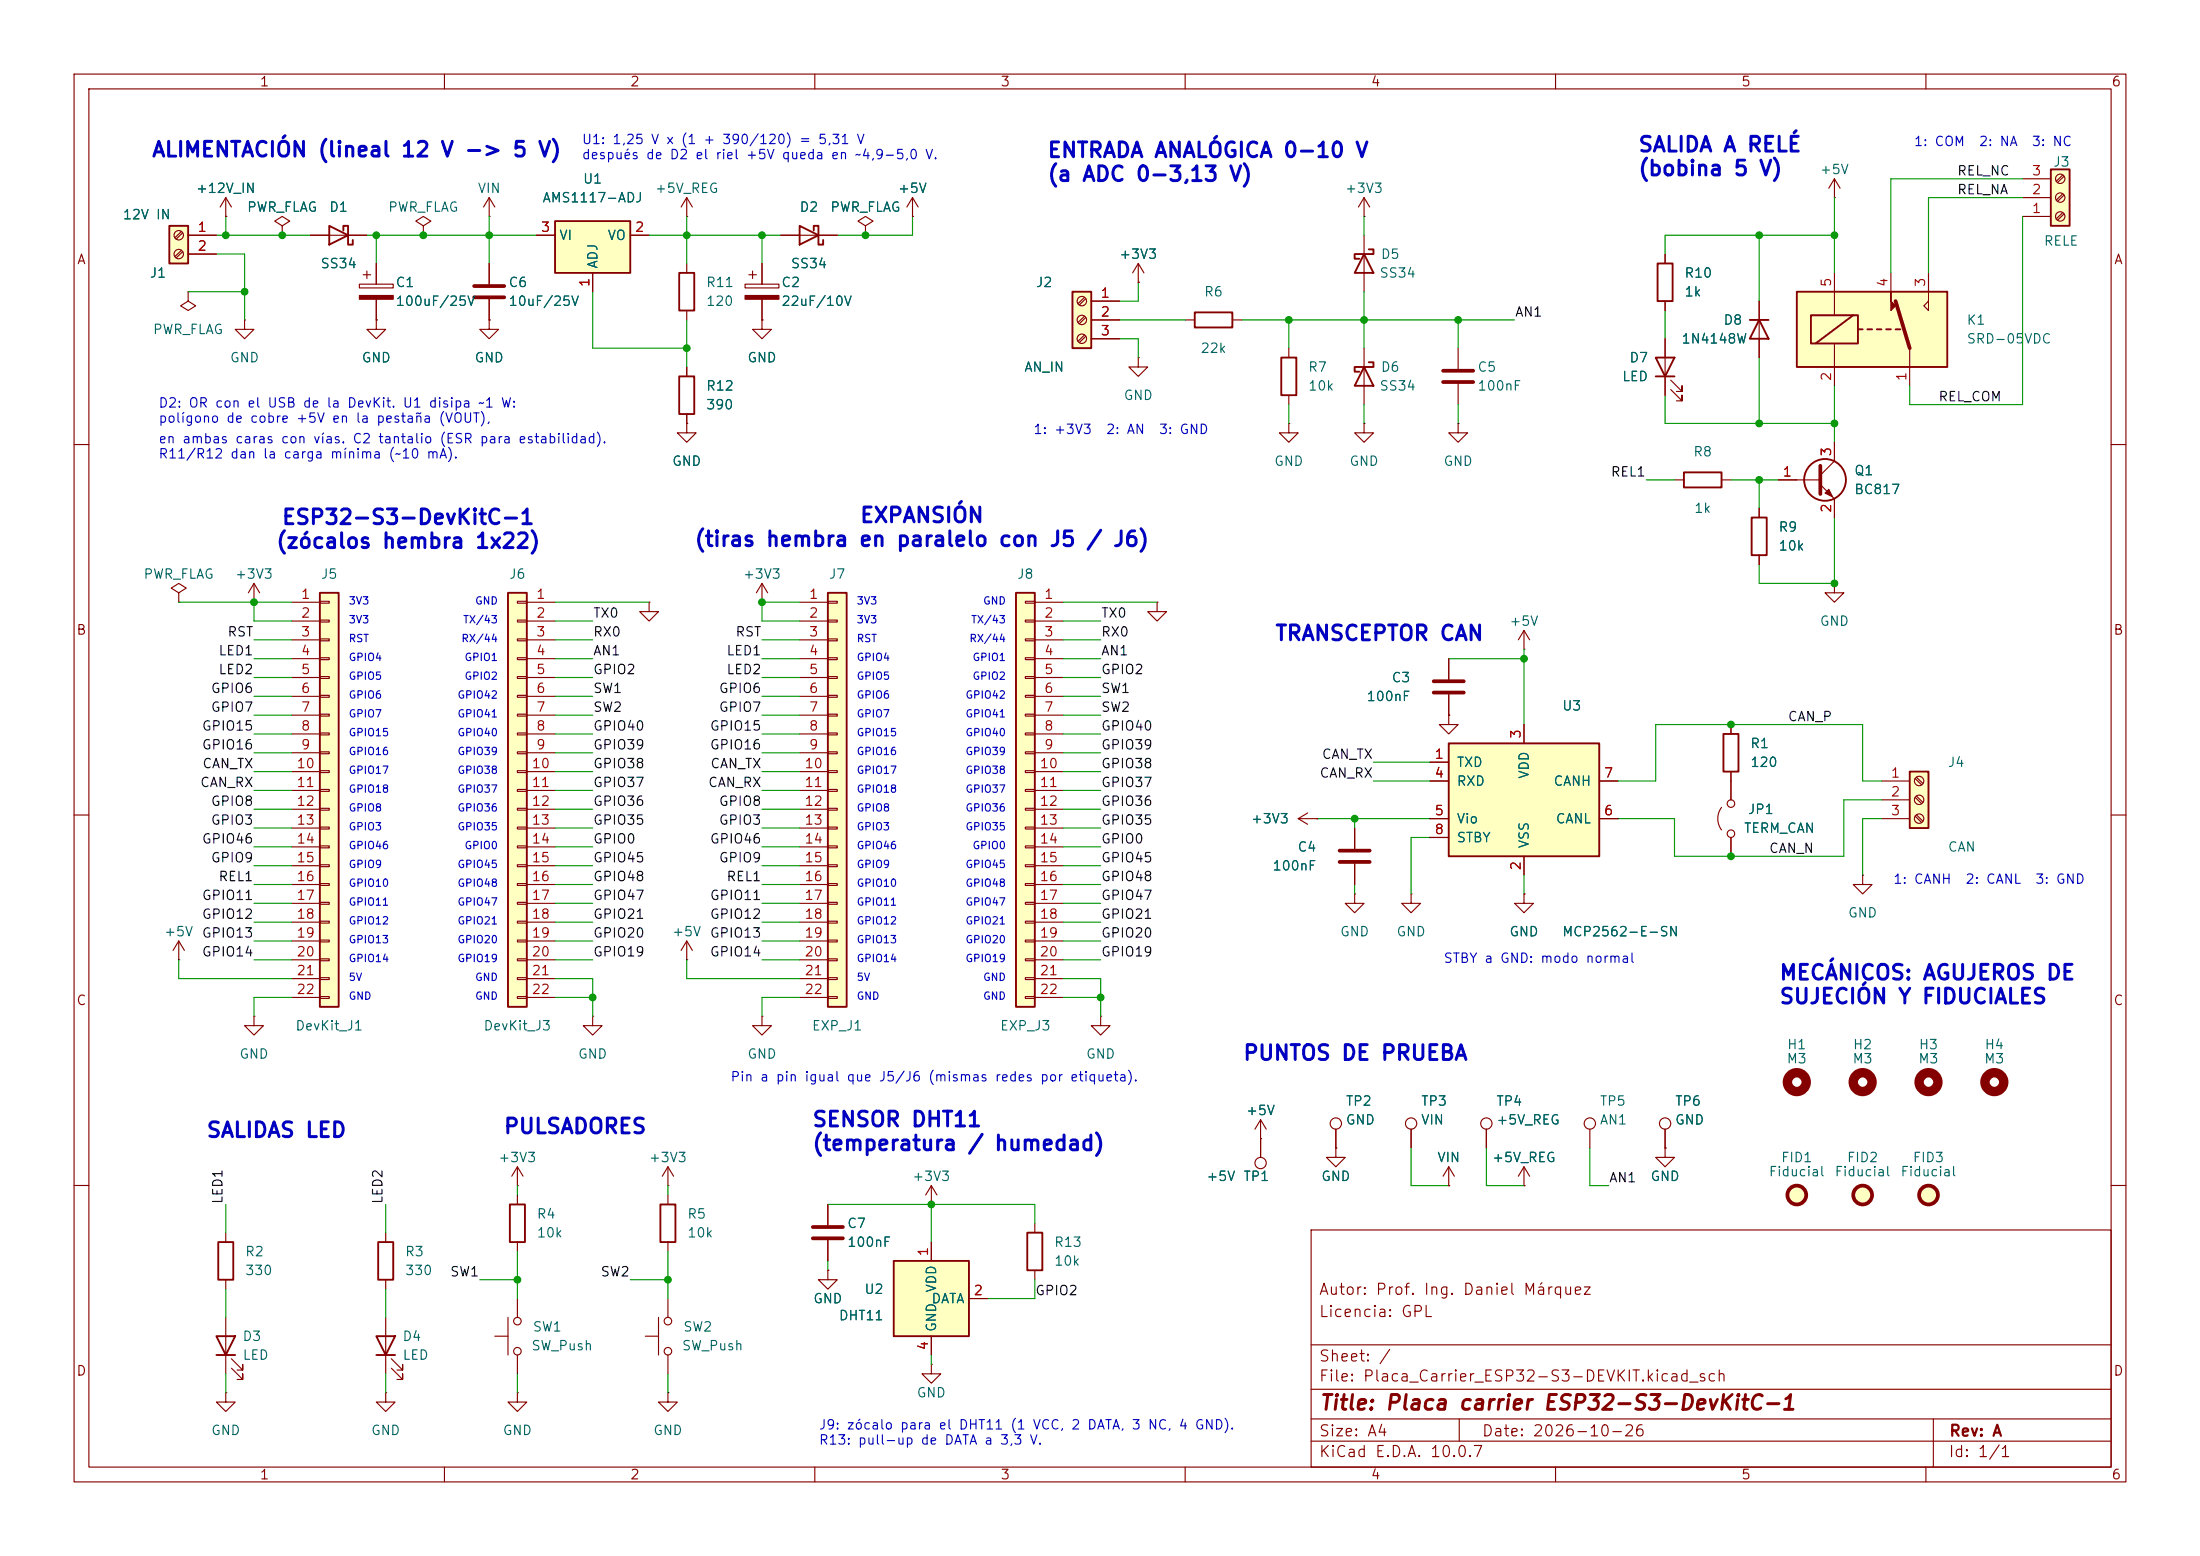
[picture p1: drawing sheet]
<svg xmlns="http://www.w3.org/2000/svg" width="297mm" height="210mm" viewBox="0 0 297 210" stroke-linecap="round" stroke-linejoin="round" font-family="sans-serif">
<g fill="none" stroke="#840000" stroke-width=".15">
<path d="M10 10h277v190h-277zM12 12h273v186h-273zM60 10v2M110 10v2M160 10v2M210 10v2M260 10v2M92.7 29.2h.1M92.7 26.7l-.8 1.2M92.7 26.7l.8 1.2M92.7 26.7v2.5M92.7 35.6v1.2"/>
<path d="M100.6 38.4h4.6v.5h-4.6zM101.1 37.1h1M101.6 36.6v1M102.9 35.6v2.8M105.4 31.8h7.6M116.8 30.5l1.1-.7-1.1-.6-1 .6 1 .7v1.3M116.8 31.8h.1M123.2 29.2h.1M123.2 26.7l-.8 1.2M123.2 26.7l.8 1.2M123.2 26.7v2.5M184.1 31.8v7.6"/>
<path d="M92.7 57.2v1.2h1.3l-1.3 1.3-1.3-1.3h1.3M92.7 57.2h.1M92.7 41.9v1.3M92.7 49.5v1.3M92.7 55.9v1.3M102.9 43.2v1.3h1.2l-1.2 1.2-1.3-1.2h1.3M102.9 43.2h.1M102.9 40.4v2.8M160 43.2h1.3M166.4 43.2h1.2M174 57.2v1.2h1.3l-1.3 1.3-1.3-1.3h1.3M174 57.2h.1"/>
<path d="M174 47v1.3M174 53.3v1.3M184.1 57.2v1.2h1.3l-1.3 1.3-1.2-1.3h1.2M184.1 57.2h.1M184.1 47v7.6M196.8 57.2v1.2h1.3l-1.3 1.3-1.2-1.3h1.2M196.8 57.2h.1M196.8 47v2.8M196.8 51.8v2.8M10 60h2M102.9 78.7l-.8 1.3M102.9 78.7l.7 1.3"/>
<path d="M102.9 78.7v2.6M285 60h2M87.6 81.3v1.3h1.3l-1.3 1.2-1.2-1.2h1.2M87.6 81.3h.1M102.9 81.3h.1M10 110h2M285 110h2M80 137.2v1.2h1.3l-1.3 1.3-1.3-1.3h1.3M80 137.2h.1M92.7 129.5h.1M92.7 127v2.5M92.7 127l-.8 1.3"/>
<path d="M92.7 127l.8 1.3M182.9 120.7v1.2h1.2l-1.2 1.3-1.3-1.3h1.3M182.9 120.7h.1M190.5 120.7v1.2h1.3l-1.3 1.3-1.3-1.3h1.3M190.5 120.7h.1M69.8 157.5v2.5M69.8 157.5l-.7 1.3M69.8 157.5l.8 1.3M90.2 157.5v2.5M90.2 157.5l-.8 1.3M90.2 157.5l.7 1.3M170.2 153.7h.1"/>
<path d="M170.2 151.1l-.8 1.3M170.2 151.1l.7 1.3M170.2 151.1v5.1M180.3 154.9v1.3h1.3l-1.3 1.3-1.2-1.3h1.2M180.3 154.9h.1M180.3 152.4v2.5M190.5 152.4v2.5M195.6 157.5l-.8 1.3M195.6 157.5l.7 1.3M195.6 157.5v2.5M200.7 152.4v2.5M205.7 157.5l-.7 1.3"/>
<path d="M205.7 157.5l.8 1.3M205.7 157.5v2.5M214.6 152.4v2.5M10 160h2M68.6 177.8v5.1M69.8 160h.1M69.8 161.3v1.3M69.8 167.6v1.3M69.8 175.3v2.5M88.9 177.8v5.1M90.2 160h.1M90.2 161.3v1.3"/>
<path d="M90.2 167.6v1.3M90.2 175.3v2.5M177 166h108v32h-108zM195.6 160h.1M205.7 160h.1M285 160h2M60 198v2M66.8 180.3h1.8M69.8 188v1.2h1.3l-1.3 1.3-1.2-1.3h1.2M69.8 188h.1M69.8 182.9v2.5M87.1 180.3h1.8"/>
<path d="M90.2 188v1.2h1.2l-1.2 1.3-1.3-1.3h1.3M90.2 188h.1M90.2 182.9v2.5M110 198v2M160 198v2M177 194.5h108M177 191.5h108M177 187.5h108M177 181.5h108M197 191.5v3M210 198v2M260 198v2"/>
<path d="M261 191.5v6.5"/>
<circle cx="170.2" cy="157" r=".76"/>
<circle cx="180.3" cy="151.6" r=".76"/>
<circle cx="190.5" cy="151.6" r=".76"/>
<circle cx="200.7" cy="151.6" r=".76"/>
<circle cx="214.6" cy="151.6" r=".76"/>
<circle cx="69.9" cy="178.3" r=".51"/>
<circle cx="90.2" cy="178.3" r=".51"/>
<circle cx="69.9" cy="182.4" r=".51"/>
<circle cx="90.2" cy="182.4" r=".51"/>
</g>
<path d="M194.8 50h4.1M194.8 51.6h4.1" fill="none" stroke="#840000" stroke-width=".51"/>
<path d="M91.7 36.8h2v5.1h-2zM107.9 30.5l2.6 1.3-2.6 1.2zM109.9 31.1v-.6h.6v2.5h.6v-.6M184.1 34.3l1.3 2.5h-2.5zM184.8 33.7h.6v.6h-2.5v.6h.6M91.7 50.8h2v5.1h-2zM161.3 42.2h5.1v2h-5.1zM173 48.3h2v5h-2zM184.1 49.5l1.3 2.6h-2.5zM184.8 48.9h.6v.6h-2.5v.7h.6M68.8 162.6h2.1v5h-2.1zM89.2 162.6h2v5h-2z" fill="none" stroke="#840000" stroke-width=".25"/>
<path d="M100.6 39.9h4.6v.5h-4.6z" fill="#840000" stroke="#840000" stroke-width=".15"/>
<path d="M257.8 104.1h2.5v7.7h-2.5z" fill="#ffffc2"/>
<path d="M257.8 104.1h2.5v7.7h-2.5z" fill="none" stroke="#840000" stroke-width=".25"/>
<g fill="none" stroke="#840000" stroke-width=".15">
<path d="M232.4 109a2.54 2.54 0 0 0 0 3M233.7 105.4v2.6M233.7 113v2.6M254 105.4h3.8M254 108h3.8M254 110.5h3.8M258.5 105.1l.9 .8M258.5 107.6l.9 .9M258.5 110.2l.9 .8M258.7 104.9l.9 .8M258.7 107.4l.9 .9M258.7 110l.9 .8"/>
<circle cx="233.7" cy="108.5" r=".51"/>
<circle cx="233.7" cy="112.5" r=".51"/>
<circle cx="259.1" cy="107.9" r=".63"/>
<circle cx="259.1" cy="105.4" r=".63"/>
<circle cx="259.1" cy="110.5" r=".63"/>
</g>
<path d="M276.9 22.9h2.5v7.6h-2.5z" fill="#ffffc2"/>
<path d="M276.9 22.9h2.5v7.6h-2.5z" fill="none" stroke="#840000" stroke-width=".25"/>
<g fill="none" stroke="#840000" stroke-width=".15">
<path d="M273 29.2h3.9M273 26.7h3.9M273 24.1h3.9M278.5 28.7l-.9 .8M278.5 26.2l-.9 .8M278.5 23.6l-.9 .9M278.6 28.9l-.8 .8M278.6 26.3l-.8 .9M278.6 23.8l-.8 .8M205.7 120.7v1.2h1.3l-1.3 1.3-1.2-1.3h1.2M205.7 120.7h.1"/>
<circle cx="278.1" cy="26.7" r=".63"/>
<circle cx="278.1" cy="24.1" r=".63"/>
<circle cx="278.1" cy="29.2" r=".63"/>
</g>
<path d="M195.6 100.3h20.3v15.3h-20.3z" fill="#ffffc2"/>
<g fill="none" stroke="#840000" stroke-width=".25">
<path d="M223.8 35.6h2v5h-2zM223.5 48.3h2.6l-1.3 2.5zM223.5 50.8h2.6M236.2 43.2h2.6M237.5 43.2l1.3 2.5h-2.6zM227.3 63.8h5.1v2h-5.1zM236.5 69.9h2v5h-2zM232.7 99.1h2v5h-2zM195.6 100.3h20.3v15.3h-20.3zM29.5 167.6h2v5.1h-2zM51.1 167.6h2v5.1h-2zM29.2 180.3h2.5l-1.2 2.6z"/>
<path d="M29.2 182.9h2.5M50.8 180.3h2.5l-1.2 2.6zM50.8 182.9h2.5"/>
</g>
<g fill="none" stroke="#840000" stroke-width=".15">
<path d="M224.8 34.3v1.3M247.6 26.7h.1M247.6 24.1l-.7 1.3M247.6 24.1l.8 1.3M247.6 24.1v2.6M224.8 40.6v1.3M224.8 45.7v7.6M225.6 52.6l1.5 1.5v-.8v.8h-.8M225.6 51.3l1.5 1.5v-.7v.7h-.8M237.5 40.6v7.7M34.3 78.7l-.8 1.3M34.3 78.7l.8 1.3"/>
<path d="M34.3 78.7v2.6M226.1 64.8h1.2M232.4 64.8h1.3M237.5 68.6v1.3M237.5 74.9v1.3M247.6 78.7v1.3h1.3l-1.3 1.3-1.2-1.3h1.2M247.6 78.7h.1M34.3 81.3h.1M195.6 96.5v1.3h1.2l-1.2 1.3-1.3-1.3h1.3M195.6 96.5h.1M195.6 88.9v2.8M195.6 93.7v2.8"/>
<path d="M205.7 87.6h.1M205.7 85.1v2.5M205.7 97.8v2.5M205.7 85.1l-.7 1.3M205.7 85.1l.8 1.3M233.7 97.8v1.3M182.9 111.8v2.8M182.9 116.6v2.8M193 102.9h2.6M193 105.4h2.6M193 110.5h2.6M193 113h2.6"/>
<path d="M205.7 115.6v2.5M215.9 105.4h2.5M215.9 110.5h2.5M233.7 104.1v1.3M34.3 137.2v1.2h1.3l-1.3 1.3-1.3-1.3h1.3M34.3 137.2h.1M224.8 154.9v1.3h1.3l-1.3 1.3-1.3-1.3h1.3M224.8 154.9h.1M224.8 152.4v2.5M30.5 166.4v1.2M30.5 172.7v1.3M30.5 177.8v7.6"/>
<path d="M52.1 166.4v1.2M52.1 172.7v1.3M52.1 177.8v7.6M30.5 188v1.2h1.2l-1.2 1.3-1.3-1.3h1.3M30.5 188h.1M31.2 184.7l1.6 1.5v-.8v.8h-.8M31.2 183.4l1.6 1.5v-.7v.7h-.8M52.1 188v1.2h1.2l-1.2 1.3-1.3-1.3h1.3M52.1 188h.1M52.8 184.7l1.6 1.5v-.8v.8h-.8M52.8 183.4l1.6 1.5v-.7v.7h-.8"/>
<circle cx="224.8" cy="151.6" r=".76"/>
</g>
<g fill="none" stroke="#840000" stroke-width=".51">
<path d="M193.5 91.9h4.1M193.5 93.5h4.1M180.8 114.8h4.1M180.8 116.3h4.1"/>
<circle cx="242.6" cy="161.3" r="1.27"/>
<circle cx="251.5" cy="161.3" r="1.27"/>
<circle cx="260.4" cy="161.3" r="1.27"/>
</g>
<g fill="#ffffc2" stroke="#ffffc2" stroke-width=".14">
<circle cx="260.4" cy="161.3" r="1.27"/>
<circle cx="242.6" cy="161.3" r="1.27"/>
<circle cx="251.5" cy="161.3" r="1.27"/>
</g>
<g fill="none" stroke="#840000" stroke-width="1.3">
<circle cx="251.5" cy="146" r="1.27"/>
<circle cx="260.4" cy="146" r="1.27"/>
<circle cx="269.2" cy="146" r="1.27"/>
</g>
<path d="M242.6 39.4h20.3v10.1h-20.3z" fill="#ffffc2"/>
<g fill="none" stroke="#840000" stroke-width=".15">
<path d="M48.5 38.4h4.6v.5h-4.6zM49 37.1h1M49.5 36.6v1M50.8 35.6v2.8M66 35.6v2.8M247.6 36.8v5.7M255.3 36.8v2.6M260.3 36.8v5.1l-.6-.6 .6-.7M50.8 43.2v1.3h1.3l-1.3 1.2-1.3-1.2h1.3M50.8 43.2h.1M50.8 40.4v2.8M66 43.2v1.3h1.3l-1.3 1.2-1.2-1.2h1.2"/>
<path d="M66 43.2h.1M66 40.4v2.8M247.6 46.4v5.7M247.6 59.7v2.5l-1.9 1.9M257.8 47v5.1M240 64.8h5.7M245.7 65.4l1.9 1.9v2.6M251.5 118.1v1.3h1.2l-1.2 1.3-1.3-1.3h1.3M251.5 118.1h.1M102.9 137.2v1.2h1.2l-1.2 1.3-1.3-1.3h1.3M102.9 137.2h.1M148.6 137.2v1.2h1.3l-1.3 1.3-1.3-1.3h1.3"/>
<path d="M148.6 137.2h.1"/>
</g>
<g fill="none" stroke="#840000" stroke-width=".25">
<path d="M242.6 39.4h20.3v10.1h-20.3zM244.5 42.5h6.3v3.9h-6.3zM250.2 42.5l-5.1 3.9M250.8 44.5h.7M252.1 44.5h.6M253.4 44.5h.6M254.6 44.5h.7M255.9 44.5h.6"/>
<circle cx="246.4" cy="64.8" r="2.82"/>
</g>
<path d="M64 38.6h4.1M64 40.1h4.1M255.9 40.6l1.9 6.4M245.7 62.9v3.8" fill="none" stroke="#840000" stroke-width=".51"/>
<g fill="#840000" stroke="#840000" stroke-width=".15">
<path d="M255.3 39.4v1.2l.6 .7-.6 .6z"/>
<path d="M246.4 66.5l.5-.5 .5 1.1z"/>
<path d="M48.5 39.9h4.6v.5h-4.6z"/>
</g>
<circle cx="242.6" cy="146" r="1.27" fill="none" stroke="#840000" stroke-width="1.3"/>
<path d="M22.9 30.5h2.5v5.1h-2.5z" fill="#ffffc2"/>
<path d="M22.9 30.5h2.5v5.1h-2.5zM44.4 30.5l2.6 1.3-2.6 1.2zM46.4 31.1v-.6h.6v2.5h.6v-.6" fill="none" stroke="#840000" stroke-width=".25"/>
<g fill="none" stroke="#840000" stroke-width=".15">
<path d="M24.5 31.2l-.9 .9M24.5 33.8l-.9 .8M24.7 31.4l-.9 .9M24.7 34l-.9 .8M25.4 39.4v1.2l1 .7-1 .6-1-.6 1-.7M25.4 39.4h.1M25.4 31.8h3.8M25.4 34.3h3.8M30.5 29.2h.1M30.5 26.7l-.8 1.2M30.5 26.7l.7 1.2M30.5 26.7v2.5"/>
<path d="M38.1 30.5l1-.7-1-.6-1 .6 1 .7v1.3M38.1 31.8h.1M41.9 31.8h7.6M57.1 30.5l1.1-.7-1.1-.6-1 .6 1 .7v1.3M57.1 31.8h.1M66 29.2h.1M66 26.7l-.7 1.2M66 26.7l.8 1.2M66 26.7v2.5M33 43.2v1.3h1.3l-1.3 1.2-1.3-1.2h1.3M33 43.2h.1M24.1 80l1-.6-1-.7-1 .7 1 .6v1.3"/>
<path d="M24.1 81.3h.1M24.1 129.5h.1M24.1 127l-.7 1.3M24.1 127l.8 1.3M24.1 127v2.5"/>
<circle cx="24.1" cy="31.7" r=".63"/>
<circle cx="24.1" cy="34.3" r=".63"/>
</g>
<path d="M68.6 80h2.5v55.9h-2.5z" fill="#ffffc2"/>
<path d="M68.6 80h2.5v55.9h-2.5z" fill="none" stroke="#840000" stroke-width=".25"/>
<g fill="none" stroke="#840000" stroke-width=".15">
<path d="M69.8 81.2h1.3v.2h-1.3zM69.8 83.7h1.3v.2h-1.3zM69.8 86.2h1.3v.3h-1.3zM69.8 88.8h1.3v.2h-1.3zM69.8 91.3h1.3v.3h-1.3zM69.8 93.9h1.3v.2h-1.3zM69.8 96.4h1.3v.2h-1.3zM69.8 98.9h1.3v.3h-1.3zM71.1 81.3h3.8M71.1 83.8h3.8M71.1 86.4h3.8M71.1 88.9h3.8"/>
<path d="M71.1 91.4h3.8M71.1 94h3.8M71.1 96.5h3.8M71.1 99.1h3.8M156.2 81.3v1.3h1.3l-1.3 1.2-1.3-1.2h1.3M156.2 81.3h.1M69.8 101.5h1.3v.2h-1.3zM69.8 104h1.3v.3h-1.3zM69.8 106.6h1.3v.2h-1.3zM69.8 109.1h1.3v.2h-1.3zM69.8 111.6h1.3v.3h-1.3zM69.8 114.2h1.3v.2h-1.3z"/>
<path d="M69.8 116.7h1.3v.3h-1.3zM69.8 119.3h1.3v.2h-1.3zM71.1 101.6h3.8M71.1 104.1h3.8M71.1 106.7h3.8M71.1 109.2h3.8M71.1 111.8h3.8M71.1 114.3h3.8M71.1 116.8h3.8M71.1 119.4h3.8M69.8 121.8h1.3v.2h-1.3zM69.8 124.3h1.3v.3h-1.3z"/>
<path d="M69.8 126.9h1.3v.2h-1.3zM69.8 129.4h1.3v.3h-1.3zM69.8 132h1.3v.2h-1.3zM69.8 134.5h1.3v.2h-1.3zM71.1 121.9h3.8M71.1 124.5h3.8M71.1 127h3.8M71.1 129.5h3.8M71.1 132.1h3.8M71.1 134.6h3.8"/>
</g>
<path d="M43.2 80h2.5v55.9h-2.5z" fill="#ffffc2"/>
<path d="M43.2 80h2.5v55.9h-2.5z" fill="none" stroke="#840000" stroke-width=".25"/>
<g fill="none" stroke="#840000" stroke-width=".15">
<path d="M153.7 48.3v1.2h1.2l-1.2 1.3-1.3-1.3h1.3M153.7 48.3h.1M39.4 81.3h3.8M39.4 83.8h3.8M39.4 86.4h3.8M39.4 88.9h3.8M39.4 91.4h3.8M39.4 94h3.8M39.4 96.5h3.8M39.4 99.1h3.8M43.2 81.2h1.2v.2h-1.2zM43.2 83.7h1.2v.2h-1.2z"/>
<path d="M43.2 86.2h1.2v.3h-1.2zM43.2 88.8h1.2v.2h-1.2zM43.2 91.3h1.2v.3h-1.2zM43.2 93.9h1.2v.2h-1.2zM43.2 96.4h1.2v.2h-1.2zM43.2 98.9h1.2v.3h-1.2zM39.4 101.6h3.8M39.4 104.1h3.8M39.4 106.7h3.8M39.4 109.2h3.8M39.4 111.8h3.8M39.4 114.3h3.8"/>
<path d="M39.4 116.8h3.8M39.4 119.4h3.8M43.2 101.5h1.2v.2h-1.2zM43.2 104h1.2v.3h-1.2zM43.2 106.6h1.2v.2h-1.2zM43.2 109.1h1.2v.2h-1.2zM43.2 111.6h1.2v.3h-1.2zM43.2 114.2h1.2v.2h-1.2zM43.2 116.7h1.2v.3h-1.2zM43.2 119.3h1.2v.2h-1.2zM39.4 121.9h3.8M39.4 124.5h3.8"/>
<path d="M39.4 127h3.8M39.4 129.5h3.8M39.4 132.1h3.8M39.4 134.6h3.8M43.2 121.8h1.2v.2h-1.2zM43.2 124.3h1.2v.3h-1.2zM43.2 126.9h1.2v.2h-1.2zM43.2 129.4h1.2v.3h-1.2zM43.2 132h1.2v.2h-1.2zM43.2 134.5h1.2v.2h-1.2zM125.7 184.2v1.2h1.3l-1.3 1.3-1.2-1.3h1.2M125.7 184.2h.1"/>
</g>
<path d="M144.8 39.4h2.5v7.6h-2.5z" fill="#ffffc2"/>
<path d="M144.8 39.4h2.5v7.6h-2.5z" fill="none" stroke="#840000" stroke-width=".25"/>
<g fill="none" stroke="#840000" stroke-width=".15">
<path d="M153.7 38.1h.1M153.7 35.6l-.8 1.2M153.7 35.6l.7 1.2M153.7 35.6v2.5M146.4 40.1l-.9 .9M146.4 42.7l-.9 .8M146.4 45.2l-.9 .9M146.6 40.3l-.9 .8M146.6 42.8l-.9 .9M146.6 45.4l-.9 .8M147.3 40.6h3.8M147.3 43.2h3.8"/>
<path d="M147.3 45.7h3.8M111.8 171.5v1.2h1.2l-1.2 1.3-1.3-1.3h1.3M111.8 171.5h.1"/>
<circle cx="146" cy="43.2" r=".63"/>
<circle cx="146" cy="45.7" r=".63"/>
<circle cx="146" cy="40.6" r=".63"/>
</g>
<path d="M120.6 170.2h10.2v10.1h-10.2z" fill="#ffffc2"/>
<path d="M120.6 170.2h10.2v10.1h-10.2z" fill="none" stroke="#840000" stroke-width=".25"/>
<path d="M184.1 29.2h.1M184.1 26.7l-.7 1.2M184.1 26.7l.8 1.2M184.1 26.7v2.5M111.8 162.6v2.8M111.8 167.4v2.8M125.7 167.6v2.6M130.8 175.3h2.5M125.7 180.3v2.6" fill="none" stroke="#840000" stroke-width=".15"/>
<path d="M109.7 165.6h4.1M109.7 167.1h4.1" fill="none" stroke="#840000" stroke-width=".51"/>
<path d="M111.8 80h2.5v55.9h-2.5z" fill="#ffffc2"/>
<path d="M111.8 80h2.5v55.9h-2.5zM138.7 166.4h2v5.1h-2z" fill="none" stroke="#840000" stroke-width=".25"/>
<g fill="none" stroke="#840000" stroke-width=".15">
<path d="M107.9 81.3h3.9M107.9 83.8h3.9M107.9 86.4h3.9M107.9 88.9h3.9M107.9 91.4h3.9M107.9 94h3.9M107.9 96.5h3.9M107.9 99.1h3.9M111.8 81.2h1.2v.2h-1.2zM111.8 83.7h1.2v.2h-1.2zM111.8 86.2h1.2v.3h-1.2zM111.8 88.8h1.2v.2h-1.2z"/>
<path d="M111.8 91.3h1.2v.3h-1.2zM111.8 93.9h1.2v.2h-1.2zM111.8 96.4h1.2v.2h-1.2zM111.8 98.9h1.2v.3h-1.2zM107.9 101.6h3.9M107.9 104.1h3.9M107.9 106.7h3.9M107.9 109.2h3.9M107.9 111.8h3.9M107.9 114.3h3.9M107.9 116.8h3.9M107.9 119.4h3.9"/>
<path d="M111.8 101.5h1.2v.2h-1.2zM111.8 104h1.2v.3h-1.2zM111.8 106.6h1.2v.2h-1.2zM111.8 109.1h1.2v.2h-1.2zM111.8 111.6h1.2v.3h-1.2zM111.8 114.2h1.2v.2h-1.2zM111.8 116.7h1.2v.3h-1.2zM111.8 119.3h1.2v.2h-1.2zM175.3 110.5l1.2 .8M175.3 110.5h2.5M176.5 109.7l-1.2 .8M177.8 110.5h.1"/>
<path d="M107.9 121.9h3.9M107.9 124.5h3.9M107.9 127h3.9M107.9 129.5h3.9M107.9 132.1h3.9M107.9 134.6h3.9M111.8 121.8h1.2v.2h-1.2zM111.8 124.3h1.2v.3h-1.2zM111.8 126.9h1.2v.2h-1.2zM111.8 129.4h1.2v.3h-1.2zM111.8 132h1.2v.2h-1.2zM111.8 134.5h1.2v.2h-1.2z"/>
<path d="M125.7 162.6h.1M125.7 160l-.7 1.3M125.7 160l.8 1.3M125.7 160v2.6M139.7 165.1v1.3M139.7 171.5v1.2"/>
</g>
<path d="M137.2 80h2.5v55.9h-2.5z" fill="#ffffc2"/>
<path d="M137.2 80h2.5v55.9h-2.5z" fill="none" stroke="#840000" stroke-width=".25"/>
<g fill="none" stroke="#840000" stroke-width=".15">
<path d="M138.4 81.2h1.3v.2h-1.3zM138.4 83.7h1.3v.2h-1.3zM138.4 86.2h1.3v.3h-1.3zM138.4 88.8h1.3v.2h-1.3zM138.4 91.3h1.3v.3h-1.3zM138.4 93.9h1.3v.2h-1.3zM138.4 96.4h1.3v.2h-1.3zM138.4 98.9h1.3v.3h-1.3zM139.7 81.3h3.8M139.7 83.8h3.8M139.7 86.4h3.8M139.7 88.9h3.8"/>
<path d="M139.7 91.4h3.8M139.7 94h3.8M139.7 96.5h3.8M139.7 99.1h3.8M138.4 101.5h1.3v.2h-1.3zM138.4 104h1.3v.3h-1.3zM138.4 106.6h1.3v.2h-1.3zM138.4 109.1h1.3v.2h-1.3zM138.4 111.6h1.3v.3h-1.3zM138.4 114.2h1.3v.2h-1.3zM138.4 116.7h1.3v.3h-1.3zM138.4 119.3h1.3v.2h-1.3z"/>
<path d="M139.7 101.6h3.8M139.7 104.1h3.8M139.7 106.7h3.8M139.7 109.2h3.8M139.7 111.8h3.8M139.7 114.3h3.8M139.7 116.8h3.8M139.7 119.4h3.8M138.4 121.8h1.3v.2h-1.3zM138.4 124.3h1.3v.3h-1.3zM138.4 126.9h1.3v.2h-1.3zM138.4 129.4h1.3v.3h-1.3z"/>
<path d="M138.4 132h1.3v.2h-1.3zM138.4 134.5h1.3v.2h-1.3zM139.7 121.9h3.8M139.7 124.5h3.8M139.7 127h3.8M139.7 129.5h3.8M139.7 132.1h3.8M139.7 134.6h3.8"/>
</g>
<path d="M74.9 29.8h10.2v7h-10.2z" fill="#ffffc2"/>
<path d="M74.9 29.8h10.2v7h-10.2z" fill="none" stroke="#840000" stroke-width=".25"/>
<g fill="none" stroke="#840000" stroke-width=".15">
<path d="M25.4 31.8h3.8M25.4 34.3h3.8M30.5 29.2h.1M38.1 31.8h.1M41.9 31.8h2.5M47 31.8h2.5M50.8 35.6v2.8M66 35.6v2.8M72.4 31.8h2.5M80 36.8v2.6M85.1 31.8h2.5M102.9 35.6v2.8"/>
<path d="M105.4 31.8h2.5M110.5 31.8h2.5M116.8 31.8h.1M123.2 29.2h.1M153.7 38.1h.1M224.8 34.3v1.3M50.8 43.2h.1M50.8 40.4v2.8M66 43.2h.1M66 40.4v2.8M92.7 57.2h.1M92.7 49.5v1.3"/>
<path d="M92.7 55.9v1.3M102.9 43.2h.1M102.9 40.4v2.8M147.3 40.6h3.8M147.3 43.2h3.8M147.3 45.7h3.8M224.8 40.6v1.3M224.8 45.7v2.6M224.8 50.8v2.5M237.5 40.6v2.6M237.5 45.7v2.6M247.6 59.7v2.5"/>
<path d="M237.5 68.6v1.3M237.5 74.9v1.3M240 64.8h2.6M247.6 67.3v2.6M195.6 96.5h.1M195.6 88.9v2.8M195.6 93.7v2.8M205.7 97.8v2.5M233.7 97.8v1.3M177.8 110.5h.1M182.9 111.8v2.8M182.9 116.6v2.8"/>
<path d="M193 102.9h2.6M193 105.4h2.6M193 110.5h2.6M193 113h2.6M205.7 115.6v2.5M215.9 105.4h2.5M215.9 110.5h2.5M233.7 104.1v3.9M233.7 113v2.6M205.7 120.7h.1M170.2 153.7h.1M170.2 153.7v2.5"/>
<path d="M180.3 154.9h.1M180.3 152.4v2.5M190.5 152.4v2.5M200.7 152.4v2.5M224.8 154.9h.1M224.8 152.4v2.5M111.8 171.5h.1M111.8 162.6v2.8M111.8 167.4v2.8M125.7 167.6v2.6M130.8 175.3h2.5M195.6 160h.1"/>
<path d="M205.7 160h.1M125.7 180.3v2.6"/>
</g>
<g fill="none" stroke="#009600" stroke-width=".15">
<path d="M25.4 39.4h7.6M29.2 31.8h12.7M29.2 34.3h3.8v8.9M30.5 29.2v2.6M49.5 31.8h22.9M50.8 31.8v3.8M66 29.2v6.4M80 39.4v7.6h12.7M87.6 31.8h17.8M92.7 29.2v6.4M102.9 31.8v3.8M123.2 29.2v2.6h-10.2"/>
<path d="M153.7 38.1v2.5h-2.6M184.1 29.2v2.6M184.1 39.4v7.6M237.5 31.8v8.8M247.6 26.7v10.1M247.6 31.8h-22.8v2.5M273 29.2v25.4h-15.2v-2.5M273 26.7h-12.7v10.1M273 24.1h-17.7v12.7M92.7 43.2v6.3M151.1 43.2h8.9M151.1 45.7h2.6v2.6"/>
<path d="M167.6 43.2h36.9M174 43.2v3.8M174 54.6v2.6M184.1 54.6v2.6M196.8 43.2v3.8M196.8 54.6v2.6M224.8 53.3v3.9h22.8M224.8 41.9v3.8M237.5 48.3v8.9M247.6 52.1v7.6M222.2 64.8h3.9M233.7 64.8h6.3"/>
<path d="M237.5 64.8v3.8M247.6 69.9v8.8h-10.1v-2.5M24.1 81.3h15.3M34.3 81.3v2.5h5.1M34.3 99.1h5.1M34.3 96.5h5.1M34.3 86.4h5.1M34.3 88.9h5.1M34.3 94h5.1M34.3 91.4h5.1M74.9 83.8h5.1M74.9 99.1h5.1"/>
<path d="M74.9 96.5h5.1M74.9 81.3h12.7M74.9 86.4h5.1M74.9 88.9h5.1M74.9 94h5.1M74.9 91.4h5.1M102.9 99.1h5M102.9 96.5h5M102.9 86.4h5M102.9 88.9h5M102.9 94h5M102.9 91.4h5"/>
<path d="M107.9 81.3h-5v2.5h5M143.5 83.8h5.1M143.5 99.1h5.1M143.5 96.5h5.1M143.5 81.3h12.7M143.5 86.4h5.1M143.5 88.9h5.1M143.5 94h5.1M143.5 91.4h5.1M195.6 88.9h10.1M205.7 87.6v10.2M34.3 116.8h5.1"/>
<path d="M34.3 119.4h5.1M34.3 109.2h5.1M34.3 106.7h5.1M34.3 114.3h5.1M34.3 111.8h5.1M34.3 101.6h5.1M34.3 104.1h5.1M74.9 116.8h5.1M74.9 119.4h5.1M74.9 109.2h5.1M74.9 106.7h5.1M74.9 114.3h5.1"/>
<path d="M74.9 111.8h5.1M74.9 101.6h5.1M74.9 104.1h5.1M102.9 116.8h5M102.9 119.4h5M102.9 109.2h5M102.9 106.7h5M102.9 114.3h5M102.9 111.8h5M102.9 101.6h5M102.9 104.1h5M143.5 116.8h5.1"/>
<path d="M143.5 119.4h5.1M143.5 109.2h5.1M143.5 106.7h5.1M143.5 114.3h5.1M143.5 111.8h5.1M143.5 101.6h5.1M143.5 104.1h5.1M177.8 110.5h15.2M182.9 110.5v1.3M182.9 119.4v1.3M185.4 105.4h7.6M185.4 102.9h7.6"/>
<path d="M193 113h-2.5v7.7M205.7 118.1v2.6M218.4 105.4h5.1v-7.6h28v7.6h2.5M254 108h-5.1v7.6h-22.8v-5.1h-7.7M254 110.5h-2.5v7.6M24.1 129.5v2.6h15.3M34.3 129.5h5.1M34.3 124.5h5.1M34.3 121.9h5.1M34.3 127h5.1M39.4 134.6h-5.1v2.6M74.9 129.5h5.1"/>
<path d="M74.9 132.1h5.1v5.1M74.9 134.6h5.1M74.9 124.5h5.1M74.9 121.9h5.1M74.9 127h5.1M92.7 129.5v2.6h15.2M102.9 129.5h5M102.9 124.5h5M102.9 121.9h5M102.9 127h5M107.9 134.6h-5v2.6M143.5 129.5h5.1"/>
<path d="M143.5 134.6h5.1M143.5 132.1h5.1v5.1M143.5 124.5h5.1M143.5 121.9h5.1M143.5 127h5.1M190.5 154.9v5.1h5.1M200.7 154.9v5.1h5M214.6 154.9v5.1h2.6M30.5 162.6v3.8M30.5 174v3.8M52.1 162.6v3.8M52.1 174v3.8"/>
<path d="M64.8 172.7h5M69.8 160v1.3M69.8 168.9v6.4M85.1 172.7h5.1M90.2 160v1.3M90.2 168.9v6.4M111.8 162.6h27.9v2.5M111.8 170.2v1.3M125.7 162.6v5M139.7 172.7v2.6h-6.4M30.5 185.4v2.6M52.1 185.4v2.6"/>
<path d="M69.8 185.4v2.6M90.2 185.4v2.6M125.7 182.9v1.3"/>
</g>
<g fill="#009600" stroke="#009600" stroke-width=".14">
<circle cx="90.2" cy="172.7" r=".46"/>
<circle cx="80" cy="134.6" r=".46"/>
<circle cx="148.6" cy="134.6" r=".46"/>
<circle cx="125.7" cy="162.6" r=".46"/>
<circle cx="69.8" cy="172.7" r=".46"/>
<circle cx="184.1" cy="43.2" r=".46"/>
<circle cx="196.8" cy="43.2" r=".46"/>
<circle cx="174" cy="43.2" r=".46"/>
<circle cx="247.6" cy="31.8" r=".46"/>
<circle cx="237.5" cy="31.8" r=".46"/>
<circle cx="247.6" cy="57.2" r=".46"/>
<circle cx="237.5" cy="57.2" r=".46"/>
<circle cx="237.5" cy="64.8" r=".46"/>
<circle cx="233.7" cy="115.6" r=".46"/>
<circle cx="233.7" cy="97.8" r=".46"/>
<circle cx="247.6" cy="78.7" r=".46"/>
<circle cx="205.7" cy="88.9" r=".46"/>
<circle cx="182.9" cy="110.5" r=".46"/>
<circle cx="102.9" cy="81.3" r=".46"/>
<circle cx="102.9" cy="31.8" r=".46"/>
<circle cx="92.7" cy="31.8" r=".46"/>
<circle cx="116.8" cy="31.8" r=".46"/>
<circle cx="92.7" cy="47" r=".46"/>
<circle cx="34.3" cy="81.3" r=".46"/>
<circle cx="50.8" cy="31.8" r=".46"/>
<circle cx="33" cy="39.4" r=".46"/>
<circle cx="38.1" cy="31.8" r=".46"/>
<circle cx="30.5" cy="31.8" r=".46"/>
<circle cx="57.1" cy="31.8" r=".46"/>
<circle cx="66" cy="31.8" r=".46"/>
</g>
<g font-size="2" fill="#0000c2">
<text x="20.4" y="21.7">ALIMENTACIÓN (lineal 12 V -&gt; 5 V)</text>
<text x="141.3" y="21.8">ENTRADA ANALÓGICA 0-10 V</text>
<text x="221" y="21">SALIDA A RELÉ</text>
<text x="141.3" y="25">(a ADC 0-3,13 V)</text>
<text x="221" y="24.2">(bobina 5 V)</text>
<text x="37.9" y="71.3">ESP32-S3-DevKitC-1</text>
<text x="116" y="71">EXPANSIÓN</text>
<text x="37.2" y="74.5">(zócalos hembra 1x22)</text>
<text x="93.6" y="74.3">(tiras hembra en paralelo con J5 / J6)</text>
<text x="172" y="87">TRANSCEPTOR CAN</text>
<text x="240.1" y="132.8">MECÁNICOS: AGUJEROS DE</text>
<text x="240.1" y="136">SUJECIÓN Y FIDUCIALES</text>
<text x="167.7" y="143.6">PUNTOS DE PRUEBA</text>
<text x="27.7" y="154">SALIDAS LED</text>
<text x="67.9" y="153.5">PULSADORES</text>
<text x="109.5" y="152.6">SENSOR DHT11</text>
<text x="109.5" y="155.8">(temperatura / humedad)</text>
</g>
<text font-size="2" fill="#840000" x="178" y="190.8">Title: Placa carrier ESP32-S3-DevKitC-1</text>
<g font-size="1.5" fill="#840000">
<text x="178" y="178.1">Licencia: GPL</text>
<text x="178" y="175.1">Autor: Prof. Ing. Daniel Márquez</text>
<text x="178" y="184.1">Sheet: /</text>
<text x="178" y="186.8">File: Placa_Carrier_ESP32-S3-DEVKIT.kicad_sch</text>
<text x="178" y="197">KiCad E.D.A. 10.0.7</text>
<text x="178" y="194.2">Size: A4</text>
<text x="200" y="194.2">Date: 2026-10-26</text>
<text x="263" y="197">Id: 1/1</text>
<text x="263" y="194.2">Rev: A</text>
</g>
<g font-size="1.3" fill="#840000">
<text x="35" y="12">1</text>
<text x="85" y="12">2</text>
<text x="135" y="12">3</text>
<text x="185" y="12">4</text>
<text x="235" y="12">5</text>
<text x="285" y="12">6</text>
<text x="10.3" y="36">A</text>
<text x="285.3" y="36">A</text>
<text x="10.2" y="86">B</text>
<text x="285.2" y="86">B</text>
<text x="10.2" y="136">C</text>
<text x="285.2" y="136">C</text>
<text x="10.2" y="186">D</text>
<text x="285.2" y="186">D</text>
<text x="35" y="200">1</text>
<text x="85" y="200">2</text>
<text x="135" y="200">3</text>
<text x="185" y="200">4</text>
<text x="235" y="200">5</text>
<text x="285" y="200">6</text>
</g>
<g font-size="1.3" fill="#0000c2">
<text x="78.5" y="19.8">U1: 1,25 V x (1 + 390/120) = 5,31 V</text>
<text x="78.5" y="21.8">después de D2 el riel +5V queda en ~4,9-5,0 V.</text>
<text x="258.3" y="20">1: COM</text>
<text x="267.1" y="20">2: NA</text>
<text x="274.2" y="20">3: NC</text>
<text x="21.3" y="55.3">D2: OR con el USB de la DevKit. U1 disipa ~1 W:</text>
<text x="21.3" y="57.4">polígono de cobre +5V en la pestaña (VOUT),</text>
<text x="139.4" y="58.9">1: +3V3</text>
<text x="149.2" y="58.9">2: AN</text>
<text x="156.4" y="58.9">3: GND</text>
<text x="21.3" y="60.2">en ambas caras con vías. C2 tantalio (ESR para estabilidad).</text>
<text x="21.3" y="62.2">R11/R12 dan la carga mínima (~10 mA).</text>
<text x="255.5" y="119.6">1: CANH</text>
<text x="265.2" y="119.6">2: CANL</text>
<text x="274.7" y="119.6">3: GND</text>
<text x="194.8" y="130.3">STBY a GND: modo normal</text>
<text x="98.5" y="146.3">Pin a pin igual que J5/J6 (mismas redes por etiqueta).</text>
<text x="110.5" y="193.3">J9: zócalo para el DHT11 (1 VCC, 2 DATA, 3 NC, 4 GND).</text>
<text x="110.5" y="195.3">R13: pull-up de DATA a 3,3 V.</text>
</g>
<g font-size="1.3" fill="#006464">
<text x="245.6" y="23.8">+5V</text>
<text x="277.1" y="22.8">J3</text>
<text x="16.5" y="29.9">12V IN</text>
<text x="26.4" y="26.4">+12V_IN</text>
<text x="33.3" y="28.9">PWR_FLAG</text>
<text x="44.4" y="28.9">D1</text>
<text x="52.3" y="28.9">PWR_FLAG</text>
<text x="64.4" y="26.4">VIN</text>
<text x="73.1" y="27.6">AMS1117-ADJ</text>
<text x="78.6" y="25.1">U1</text>
<text x="88.3" y="26.4">+5V_REG</text>
<text x="107.9" y="28.9">D2</text>
<text x="112" y="28.9">PWR_FLAG</text>
<text x="121.1" y="26.4">+5V</text>
<text x="181.5" y="26.4">+3V3</text>
<text x="75.4" y="32.7">VI</text>
<text x="81.9" y="32.7">VO</text>
<text x="151" y="35.3">+3V3</text>
<text x="186.3" y="35.3">D5</text>
<text x="275.8" y="33.5">RELE</text>
<text x="20.1" y="37.8">J1</text>
<text x="43.2" y="36.5">SS34</text>
<text x="53.3" y="39.1">C1</text>
<text x="53.3" y="41.6">100uF/25V</text>
<text x="68.6" y="39.1">C6</text>
<text x="68.6" y="41.6">10uF/25V</text>
<text x="81" y="36.3" transform="rotate(-90 81 36.3)">ADJ</text>
<text x="95.2" y="39.1">R11</text>
<text x="95.2" y="41.6">120</text>
<text x="105.4" y="39.1">C2</text>
<text x="105.4" y="41.6">22uF/10V</text>
<text x="106.7" y="36.5">SS34</text>
<text x="139.8" y="39.1">J2</text>
<text x="162.5" y="40.3">R6</text>
<text x="186.1" y="37.8">SS34</text>
<text x="227.3" y="37.8">R10</text>
<text x="227.3" y="40.3">1k</text>
<text x="20.6" y="45.4">PWR_FLAG</text>
<text x="162" y="48">22k</text>
<text x="226.9" y="46.7">1N4148W</text>
<text x="232.6" y="44.1">D8</text>
<text x="265.4" y="44.1">K1</text>
<text x="265.4" y="46.7">SRD-05VDC</text>
<text x="31" y="49.2">GND</text>
<text x="48.7" y="49.2">GND</text>
<text x="64" y="49.2">GND</text>
<text x="95.2" y="53">R12</text>
<text x="100.8" y="49.2">GND</text>
<text x="138.2" y="50.5">AN_IN</text>
<text x="176.5" y="50.5">R7</text>
<text x="176.5" y="53">10k</text>
<text x="186.1" y="53">SS34</text>
<text x="186.3" y="50.5">D6</text>
<text x="199.4" y="50.5">C5</text>
<text x="199.4" y="53">100nF</text>
<text x="218.9" y="51.8">LED</text>
<text x="219.9" y="49.2">D7</text>
<text x="95.2" y="55.6">390</text>
<text x="151.6" y="54.3">GND</text>
<text x="90.6" y="63.2">GND</text>
<text x="171.9" y="63.2">GND</text>
<text x="182.1" y="63.2">GND</text>
<text x="194.8" y="63.2">GND</text>
<text x="228.5" y="61.9">R8</text>
<text x="250.2" y="64.5">Q1</text>
<text x="228.6" y="69.5">1k</text>
<text x="250.2" y="67">BC817</text>
<text x="240" y="72.1">R9</text>
<text x="240" y="74.6">10k</text>
<text x="19.3" y="78.4">PWR_FLAG</text>
<text x="31.6" y="78.4">+3V3</text>
<text x="43.2" y="78.4">J5</text>
<text x="68.6" y="78.4">J6</text>
<text x="100.2" y="78.4">+3V3</text>
<text x="111.8" y="78.4">J7</text>
<text x="137.2" y="78.4">J8</text>
<text x="203.7" y="84.8">+5V</text>
<text x="245.6" y="84.8">GND</text>
<text x="184.4" y="94.9">100nF</text>
<text x="187.8" y="92.4">C3</text>
<text x="210.8" y="96.2">U3</text>
<text x="236.2" y="101.3">R1</text>
<text x="196.6" y="103.8">TXD</text>
<text x="196.6" y="106.4">RXD</text>
<text x="206.7" y="105.2" transform="rotate(-90 206.7 105.2)">VDD</text>
<text x="209.6" y="106.4">CANH</text>
<text x="236.2" y="103.8">120</text>
<text x="262.9" y="103.8">J4</text>
<text x="168.8" y="111.5">+3V3</text>
<text x="196.6" y="111.5">Vio</text>
<text x="196.6" y="114">STBY</text>
<text x="209.9" y="111.5">CANL</text>
<text x="235.3" y="112.7">TERM_CAN</text>
<text x="235.9" y="110.2">JP1</text>
<text x="171.7" y="117.8">100nF</text>
<text x="175.1" y="115.3">C4</text>
<text x="206.7" y="114.6" transform="rotate(-90 206.7 114.6)">VSS</text>
<text x="262.9" y="115.3">CAN</text>
<text x="249.4" y="124.2">GND</text>
<text x="22.1" y="126.7">+5V</text>
<text x="90.6" y="126.7">+5V</text>
<text x="180.8" y="126.7">GND</text>
<text x="188.4" y="126.7">GND</text>
<text x="203.7" y="126.7">GND</text>
<text x="210.8" y="126.7">MCP2562-E-SN</text>
<text x="32.2" y="143.2">GND</text>
<text x="39.8" y="139.4">DevKit_J1</text>
<text x="65.2" y="139.4">DevKit_J3</text>
<text x="77.9" y="143.2">GND</text>
<text x="100.8" y="143.2">GND</text>
<text x="109.5" y="139.4">EXP_J1</text>
<text x="134.9" y="139.4">EXP_J3</text>
<text x="146.5" y="143.2">GND</text>
<text x="241.1" y="143.8">M3</text>
<text x="241.2" y="141.9">H1</text>
<text x="250" y="143.8">M3</text>
<text x="250.1" y="141.9">H2</text>
<text x="258.9" y="143.8">M3</text>
<text x="259" y="141.9">H3</text>
<text x="267.8" y="143.8">M3</text>
<text x="267.8" y="141.9">H4</text>
<text x="181.6" y="149.6">TP2</text>
<text x="191.8" y="149.6">TP3</text>
<text x="201.9" y="149.6">TP4</text>
<text x="215.9" y="149.6">TP5</text>
<text x="226" y="149.6">TP6</text>
<text x="168.1" y="150.8">+5V</text>
<text x="181.6" y="152.1">GND</text>
<text x="191.8" y="152.1">VIN</text>
<text x="201.9" y="152.1">+5V_REG</text>
<text x="215.9" y="152.1">AN1</text>
<text x="226" y="152.1">GND</text>
<text x="67.2" y="157.2">+3V3</text>
<text x="87.5" y="157.2">+3V3</text>
<text x="123.1" y="159.7">+3V3</text>
<text x="162.8" y="159.7">+5V</text>
<text x="167.8" y="159.7">TP1</text>
<text x="178.3" y="159.7">GND</text>
<text x="193.9" y="157.2">VIN</text>
<text x="201.3" y="157.2">+5V_REG</text>
<text x="222.7" y="159.7">GND</text>
<text x="238.7" y="159.1">Fiducial</text>
<text x="240.4" y="157.2">FID1</text>
<text x="247.6" y="159.1">Fiducial</text>
<text x="249.2" y="157.2">FID2</text>
<text x="256.5" y="159.1">Fiducial</text>
<text x="258.1" y="157.2">FID3</text>
<text x="72.4" y="164.8">R4</text>
<text x="72.4" y="167.3">10k</text>
<text x="92.7" y="164.8">R5</text>
<text x="92.7" y="167.3">10k</text>
<text x="114.3" y="166.1">C7</text>
<text x="33" y="169.9">R2</text>
<text x="33" y="172.4">330</text>
<text x="54.6" y="169.9">R3</text>
<text x="54.6" y="172.4">330</text>
<text x="114.3" y="168.6">100nF</text>
<text x="142.2" y="168.6">R13</text>
<text x="142.2" y="171.1">10k</text>
<text x="109.7" y="176.2">GND</text>
<text x="113.2" y="178.5">DHT11</text>
<text x="116.6" y="175">U2</text>
<text x="125.7" y="176.2">DATA</text>
<text x="126.7" y="179.9" transform="rotate(-90 126.7 179.9)">GND</text>
<text x="126.7" y="174.5" transform="rotate(-90 126.7 174.5)">VDD</text>
<text x="32.7" y="181.3">D3</text>
<text x="32.7" y="183.8">LED</text>
<text x="54.2" y="181.3">D4</text>
<text x="54.3" y="183.8">LED</text>
<text x="71.7" y="182.6">SW_Push</text>
<text x="71.8" y="180">SW1</text>
<text x="92" y="182.6">SW_Push</text>
<text x="92.1" y="180">SW2</text>
<text x="123.7" y="188.9">GND</text>
<text x="28.4" y="194">GND</text>
<text x="50" y="194">GND</text>
<text x="67.8" y="194">GND</text>
<text x="88.1" y="194">GND</text>
</g>
<g font-size="1.3" fill="#a90000">
<text x="274.2" y="24">3</text>
<text x="274.2" y="29.1">1</text>
<text x="274.2" y="26.5">2</text>
<text x="26.6" y="31.6">1</text>
<text x="26.6" y="34.2">2</text>
<text x="72.9" y="31.6">3</text>
<text x="85.6" y="31.6">2</text>
<text x="79.9" y="38.8" transform="rotate(-90 79.9 38.8)">1</text>
<text x="148.5" y="40.5">1</text>
<text x="247.5" y="38.8" transform="rotate(-90 247.5 38.8)">5</text>
<text x="255.1" y="38.8" transform="rotate(-90 255.1 38.8)">4</text>
<text x="260.2" y="38.8" transform="rotate(-90 260.2 38.8)">3</text>
<text x="148.5" y="43">2</text>
<text x="148.5" y="45.6">3</text>
<text x="247.5" y="51.5" transform="rotate(-90 247.5 51.5)">2</text>
<text x="257.7" y="51.5" transform="rotate(-90 257.7 51.5)">1</text>
<text x="240.6" y="64.6">1</text>
<text x="247.5" y="61.7" transform="rotate(-90 247.5 61.7)">3</text>
<text x="247.5" y="69.3" transform="rotate(-90 247.5 69.3)">2</text>
<text x="40.5" y="81.1">1</text>
<text x="40.5" y="83.7">2</text>
<text x="72.3" y="81.1">1</text>
<text x="72.3" y="83.7">2</text>
<text x="109.1" y="81.1">1</text>
<text x="109.1" y="83.7">2</text>
<text x="140.9" y="81.1">1</text>
<text x="140.9" y="83.7">2</text>
<text x="40.5" y="86.2">3</text>
<text x="40.5" y="88.8">4</text>
<text x="72.3" y="86.2">3</text>
<text x="72.3" y="88.8">4</text>
<text x="109.1" y="86.2">3</text>
<text x="109.1" y="88.8">4</text>
<text x="140.9" y="86.2">3</text>
<text x="140.9" y="88.8">4</text>
<text x="40.5" y="91.3">5</text>
<text x="40.5" y="93.8">6</text>
<text x="72.3" y="91.3">5</text>
<text x="72.3" y="93.8">6</text>
<text x="109.1" y="91.3">5</text>
<text x="109.1" y="93.8">6</text>
<text x="140.9" y="91.3">5</text>
<text x="140.9" y="93.8">6</text>
<text x="40.5" y="96.4">7</text>
<text x="40.5" y="98.9">8</text>
<text x="40.5" y="101.5">9</text>
<text x="72.3" y="96.4">7</text>
<text x="72.3" y="98.9">8</text>
<text x="72.3" y="101.5">9</text>
<text x="109.1" y="96.4">7</text>
<text x="109.1" y="98.9">8</text>
<text x="109.1" y="101.5">9</text>
<text x="140.9" y="96.4">7</text>
<text x="140.9" y="98.9">8</text>
<text x="140.9" y="101.5">9</text>
<text x="205.6" y="99.8" transform="rotate(-90 205.6 99.8)">3</text>
<text x="39.9" y="104">10</text>
<text x="39.9" y="106.5">11</text>
<text x="71.7" y="104">10</text>
<text x="71.7" y="106.5">11</text>
<text x="108.5" y="104">10</text>
<text x="108.5" y="106.5">11</text>
<text x="140.3" y="104">10</text>
<text x="140.3" y="106.5">11</text>
<text x="193.6" y="102.7">1</text>
<text x="193.6" y="105.3">4</text>
<text x="216.4" y="105.3">7</text>
<text x="255.2" y="105.3">1</text>
<text x="255.2" y="107.8">2</text>
<text x="39.9" y="109.1">12</text>
<text x="39.9" y="111.6">13</text>
<text x="71.7" y="109.1">12</text>
<text x="71.7" y="111.6">13</text>
<text x="108.5" y="109.1">12</text>
<text x="108.5" y="111.6">13</text>
<text x="140.3" y="109.1">12</text>
<text x="140.3" y="111.6">13</text>
<text x="193.6" y="110.4">5</text>
<text x="193.6" y="112.9">8</text>
<text x="216.4" y="110.4">6</text>
<text x="255.2" y="110.4">3</text>
<text x="39.9" y="114.2">14</text>
<text x="39.9" y="116.7">15</text>
<text x="39.9" y="119.2">16</text>
<text x="71.7" y="114.2">14</text>
<text x="71.7" y="116.7">15</text>
<text x="71.7" y="119.2">16</text>
<text x="108.5" y="114.2">14</text>
<text x="108.5" y="116.7">15</text>
<text x="108.5" y="119.2">16</text>
<text x="140.3" y="114.2">14</text>
<text x="140.3" y="116.7">15</text>
<text x="140.3" y="119.2">16</text>
<text x="205.6" y="117.6" transform="rotate(-90 205.6 117.6)">2</text>
<text x="39.9" y="121.8">17</text>
<text x="39.9" y="124.3">18</text>
<text x="71.7" y="121.8">17</text>
<text x="71.7" y="124.3">18</text>
<text x="108.5" y="121.8">17</text>
<text x="108.5" y="124.3">18</text>
<text x="140.3" y="121.8">17</text>
<text x="140.3" y="124.3">18</text>
<text x="39.9" y="126.9">19</text>
<text x="39.9" y="129.4">20</text>
<text x="39.9" y="131.9">21</text>
<text x="71.7" y="126.9">19</text>
<text x="71.7" y="129.4">20</text>
<text x="71.7" y="131.9">21</text>
<text x="108.5" y="126.9">19</text>
<text x="108.5" y="129.4">20</text>
<text x="108.5" y="131.9">21</text>
<text x="140.3" y="126.9">19</text>
<text x="140.3" y="129.4">20</text>
<text x="140.3" y="131.9">21</text>
<text x="39.9" y="134.5">22</text>
<text x="71.7" y="134.5">22</text>
<text x="108.5" y="134.5">22</text>
<text x="140.3" y="134.5">22</text>
<text x="125.6" y="169.6" transform="rotate(-90 125.6 169.6)">1</text>
<text x="131.3" y="175.1">2</text>
<text x="125.6" y="182.3" transform="rotate(-90 125.6 182.3)">4</text>
</g>
<g font-size="1.3" fill="#0f0f0f">
<text x="264.1" y="26.5">REL_NA</text>
<text x="264.1" y="24">REL_NC</text>
<text x="204.4" y="43.1">AN1</text>
<text x="261.6" y="54.5">REL_COM</text>
<text x="217.4" y="64.6">REL1</text>
<text x="80" y="83.7">TX0</text>
<text x="148.6" y="83.7">TX0</text>
<text x="29.4" y="88.8">LED1</text>
<text x="30.6" y="86.2">RST</text>
<text x="80" y="86.2">RX0</text>
<text x="80" y="88.8">AN1</text>
<text x="98" y="88.8">LED1</text>
<text x="99.2" y="86.2">RST</text>
<text x="148.6" y="86.2">RX0</text>
<text x="148.6" y="88.8">AN1</text>
<text x="28.4" y="93.9">GPIO6</text>
<text x="29.4" y="91.3">LED2</text>
<text x="80" y="91.3">GPIO2</text>
<text x="80" y="93.9">SW1</text>
<text x="97" y="93.9">GPIO6</text>
<text x="98" y="91.3">LED2</text>
<text x="148.6" y="91.3">GPIO2</text>
<text x="148.6" y="93.9">SW1</text>
<text x="27.2" y="98.9">GPIO15</text>
<text x="27.2" y="101.5">GPIO16</text>
<text x="28.4" y="96.4">GPIO7</text>
<text x="80" y="96.4">SW2</text>
<text x="80" y="101.5">GPIO39</text>
<text x="80" y="98.9">GPIO40</text>
<text x="95.7" y="101.5">GPIO16</text>
<text x="95.7" y="98.9">GPIO15</text>
<text x="97" y="96.4">GPIO7</text>
<text x="148.6" y="101.5">GPIO39</text>
<text x="148.6" y="98.9">GPIO40</text>
<text x="148.6" y="96.4">SW2</text>
<text x="241.3" y="97.7">CAN_P</text>
<text x="26.9" y="106.6">CAN_RX</text>
<text x="27.2" y="104">CAN_TX</text>
<text x="80" y="106.6">GPIO37</text>
<text x="80" y="104">GPIO38</text>
<text x="95.5" y="106.6">CAN_RX</text>
<text x="95.8" y="104">CAN_TX</text>
<text x="148.6" y="106.6">GPIO37</text>
<text x="148.6" y="104">GPIO38</text>
<text x="178.1" y="105.3">CAN_RX</text>
<text x="178.4" y="102.7">CAN_TX</text>
<text x="28.4" y="109.1">GPIO8</text>
<text x="28.4" y="111.6">GPIO3</text>
<text x="80" y="109.1">GPIO36</text>
<text x="80" y="111.6">GPIO35</text>
<text x="97" y="111.6">GPIO3</text>
<text x="97" y="109.1">GPIO8</text>
<text x="148.6" y="111.6">GPIO35</text>
<text x="148.6" y="109.1">GPIO36</text>
<text x="27.2" y="114.2">GPIO46</text>
<text x="28.4" y="116.7">GPIO9</text>
<text x="29.4" y="119.3">REL1</text>
<text x="80" y="119.3">GPIO48</text>
<text x="80" y="114.2">GPIO0</text>
<text x="80" y="116.7">GPIO45</text>
<text x="95.7" y="114.2">GPIO46</text>
<text x="97" y="116.7">GPIO9</text>
<text x="98" y="119.3">REL1</text>
<text x="148.6" y="114.2">GPIO0</text>
<text x="148.6" y="119.3">GPIO48</text>
<text x="148.6" y="116.7">GPIO45</text>
<text x="238.7" y="115.4">CAN_N</text>
<text x="27.2" y="124.3">GPIO12</text>
<text x="27.2" y="121.8">GPIO11</text>
<text x="80" y="121.8">GPIO47</text>
<text x="80" y="124.3">GPIO21</text>
<text x="95.7" y="124.3">GPIO12</text>
<text x="95.7" y="121.8">GPIO11</text>
<text x="148.6" y="124.3">GPIO21</text>
<text x="148.6" y="121.8">GPIO47</text>
<text x="27.2" y="126.9">GPIO13</text>
<text x="27.2" y="129.4">GPIO14</text>
<text x="80" y="129.4">GPIO19</text>
<text x="80" y="126.9">GPIO20</text>
<text x="95.7" y="126.9">GPIO13</text>
<text x="95.7" y="129.4">GPIO14</text>
<text x="148.6" y="126.9">GPIO20</text>
<text x="148.6" y="129.4">GPIO19</text>
<text x="217.1" y="159.9">AN1</text>
<text x="30.4" y="162.6" transform="rotate(-90 30.4 162.6)">LED1</text>
<text x="51.9" y="162.6" transform="rotate(-90 51.9 162.6)">LED2</text>
<text x="60.7" y="172.6">SW1</text>
<text x="81" y="172.6">SW2</text>
<text x="139.7" y="175.1">GPIO2</text>
</g>
<g font-size="1" fill="#0000c2">
<text x="47" y="81.8">3V3</text>
<text x="64.1" y="81.8">GND</text>
<text x="115.6" y="81.8">3V3</text>
<text x="132.6" y="81.8">GND</text>
<text x="47" y="86.9">RST</text>
<text x="47" y="89.5">GPIO4</text>
<text x="47" y="84.4">3V3</text>
<text x="62.2" y="86.9">RX/44</text>
<text x="62.4" y="84.4">TX/43</text>
<text x="62.6" y="89.5">GPIO1</text>
<text x="115.6" y="86.9">RST</text>
<text x="115.6" y="89.5">GPIO4</text>
<text x="115.6" y="84.4">3V3</text>
<text x="130.8" y="86.9">RX/44</text>
<text x="131" y="84.4">TX/43</text>
<text x="131.2" y="89.5">GPIO1</text>
<text x="47" y="92">GPIO5</text>
<text x="47" y="94.5">GPIO6</text>
<text x="61.7" y="94.5">GPIO42</text>
<text x="62.6" y="92">GPIO2</text>
<text x="115.6" y="94.5">GPIO6</text>
<text x="115.6" y="92">GPIO5</text>
<text x="130.3" y="94.5">GPIO42</text>
<text x="131.2" y="92">GPIO2</text>
<text x="47" y="97.1">GPIO7</text>
<text x="47" y="99.6">GPIO15</text>
<text x="61.7" y="97.1">GPIO41</text>
<text x="61.7" y="99.6">GPIO40</text>
<text x="115.6" y="97.1">GPIO7</text>
<text x="115.6" y="99.6">GPIO15</text>
<text x="130.3" y="99.6">GPIO40</text>
<text x="130.3" y="97.1">GPIO41</text>
<text x="47" y="104.7">GPIO17</text>
<text x="47" y="107.2">GPIO18</text>
<text x="47" y="102.2">GPIO16</text>
<text x="61.7" y="107.2">GPIO37</text>
<text x="61.7" y="102.2">GPIO39</text>
<text x="61.7" y="104.7">GPIO38</text>
<text x="115.6" y="104.7">GPIO17</text>
<text x="115.6" y="102.2">GPIO16</text>
<text x="115.6" y="107.2">GPIO18</text>
<text x="130.3" y="107.2">GPIO37</text>
<text x="130.3" y="102.2">GPIO39</text>
<text x="130.3" y="104.7">GPIO38</text>
<text x="47" y="112.3">GPIO3</text>
<text x="47" y="109.8">GPIO8</text>
<text x="61.7" y="109.8">GPIO36</text>
<text x="61.7" y="112.3">GPIO35</text>
<text x="115.6" y="112.3">GPIO3</text>
<text x="115.6" y="109.8">GPIO8</text>
<text x="130.3" y="109.8">GPIO36</text>
<text x="130.3" y="112.3">GPIO35</text>
<text x="47" y="114.9">GPIO46</text>
<text x="47" y="117.4">GPIO9</text>
<text x="47" y="119.9">GPIO10</text>
<text x="61.7" y="117.4">GPIO45</text>
<text x="61.7" y="119.9">GPIO48</text>
<text x="62.6" y="114.9">GPIO0</text>
<text x="115.6" y="119.9">GPIO10</text>
<text x="115.6" y="114.9">GPIO46</text>
<text x="115.6" y="117.4">GPIO9</text>
<text x="130.3" y="119.9">GPIO48</text>
<text x="130.3" y="117.4">GPIO45</text>
<text x="131.2" y="114.9">GPIO0</text>
<text x="47" y="125">GPIO12</text>
<text x="47" y="122.5">GPIO11</text>
<text x="61.7" y="122.5">GPIO47</text>
<text x="61.7" y="125">GPIO21</text>
<text x="115.6" y="125">GPIO12</text>
<text x="115.6" y="122.5">GPIO11</text>
<text x="130.3" y="125">GPIO21</text>
<text x="130.3" y="122.5">GPIO47</text>
<text x="47" y="127.6">GPIO13</text>
<text x="47" y="130.1">GPIO14</text>
<text x="61.7" y="130.1">GPIO19</text>
<text x="61.7" y="127.6">GPIO20</text>
<text x="115.6" y="130.1">GPIO14</text>
<text x="115.6" y="127.6">GPIO13</text>
<text x="130.3" y="127.6">GPIO20</text>
<text x="130.3" y="130.1">GPIO19</text>
<text x="47" y="135.2">GND</text>
<text x="47" y="132.6">5V</text>
<text x="64.1" y="132.6">GND</text>
<text x="64.1" y="135.2">GND</text>
<text x="115.6" y="132.6">5V</text>
<text x="115.6" y="135.2">GND</text>
<text x="132.6" y="132.6">GND</text>
<text x="132.6" y="135.2">GND</text>
</g>
</svg>
